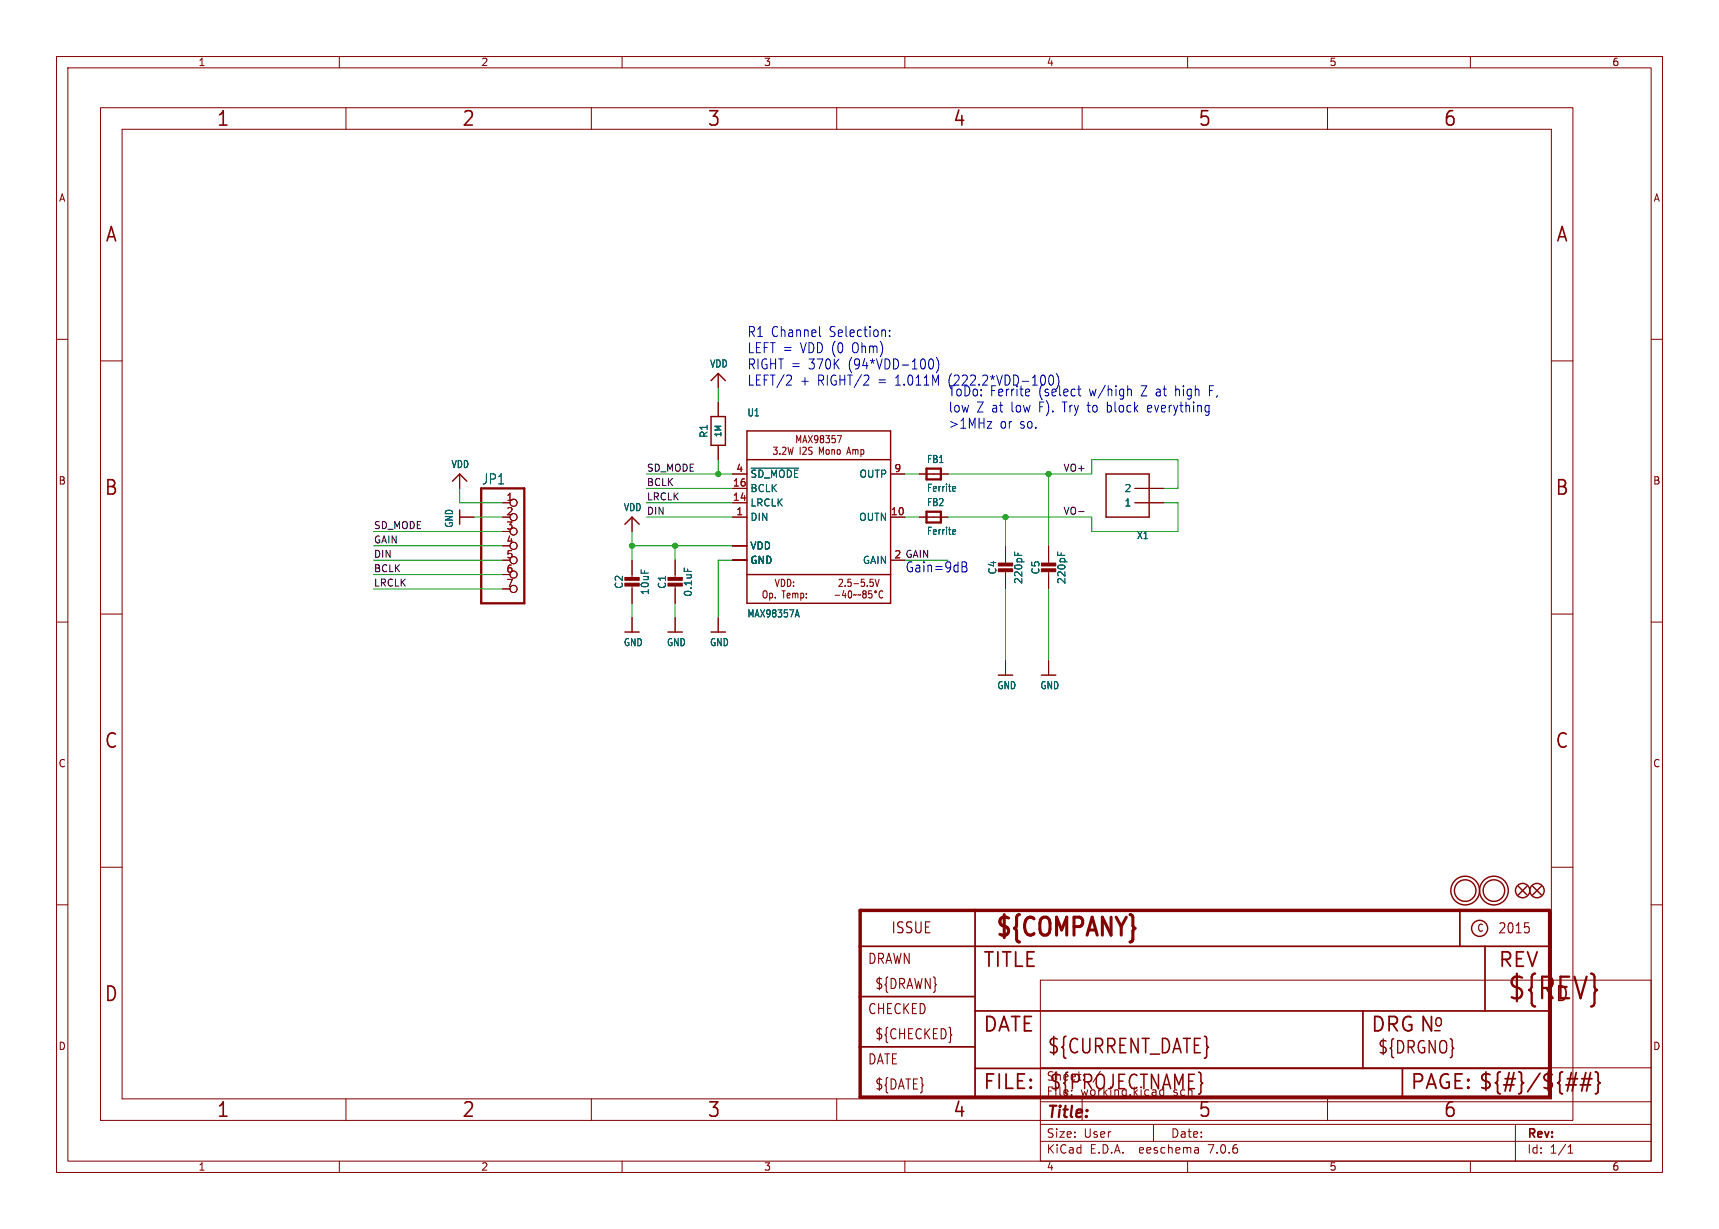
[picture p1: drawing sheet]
<svg xmlns="http://www.w3.org/2000/svg" width="304mm" height="217mm" viewBox="0 0 304 217" stroke-linecap="round" stroke-linejoin="round" font-family="sans-serif">
<g fill="none" stroke="#840000" stroke-width=".18">
<path d="M10 10h284v197.3h-284zM12 12h280v193.3h-280zM17.8 19h260.3v179.1h-260.3zM60 10v2M61.2 19v3.9M104.6 19v3.9M110 10v2M148 19v3.9M160 10v2M191.3 19v3.9M210 10v2M234.7 19v3.9"/>
<path d="M260 10v2M21.6 22.9h252.7v171.4h-252.7zM10 60h2M292 60h2M17.8 63.8h3.8M127 66v2.6M127 71.1v2.6M127 78.7v2.6M136.8 79.1h.6l-.3 .5 .3 .1v.5l-.2 .1-.4-.1M138.4 79.2l.4-.1 .2 .3-.7 .9h.7M139.3 79.1l.3 1.2 .2-.9 .2 .9 .3-1.2M140.9 78.3v-1.3l.3 .9 .4-.9v1.3"/>
<path d="M141.5 79.1v1.2M142 78.3l.3-1.3 .4 1.3M142 79.2l.4-.1 .2 .3-.7 .9h.7M142.1 77.9h.5M142.9 77l.7 1.3M143.6 79.1h-.4l-.2 .2 .1 .3 .4 .3v.3l-.1 .1h-.4M143.6 77l-.7 1.3M144.6 77.6l-.2 .2h-.3v-.7l.3-.1 .2 .3v.7l-.2 .2-.3 .1M145.2 77.6l-.2 .2 .1 .4 .1 .1 .4-.1M145.2 77.6l-.2-.3 .2-.3h.2l.3 .3-.3 .3M145.2 77.6h.2M145.4 77.6l.2 .1"/>
<path d="M146 77h.7l-.4 .5 .3 .1 .1 .2M147.1 79.5v.8M147.6 79.7v.6M147.7 77h-.6v.6l.4-.1 .2 .3M148.1 77h.7l-.5 1.3M150.8 79.5v.8M151.3 79.7v.6M151.7 79.7v.6M152.2 79.5v1.3M274.3 63.8h3.8M81.3 91.4h2.5M81.3 83.8v2.6"/>
<path d="M88.9 88.9h1.3M88.9 99.1h1.3M88.9 94h1.3M111.8 91.4v2.6M111.8 99.1v3.3M119.4 99.1v3.3M129.5 83.8h2.6M129.5 88.9h2.6M129.5 86.4h2.6M129.5 91.4h2.6M129.5 99.1h2.6M129.5 96.5h2.6"/>
<path d="M137.9 80.2v.1M144.9 80.3v-1.2l.3 .9 .4-.9v1.2M146.1 80.2l.2 .1 .3-.1M148.1 80.2l.1 .1 .3-.1M149.7 80.3l.4-1.2 .3 1.2M152.7 80.2l-.2 .1h-.3M157.5 83.8h2.5M157.5 91.4h2.5M162.6 83.8h5M162.6 91.4h5M177.8 96.5v3.3M185.4 96.5v3.3"/>
<path d="M200.7 88.9h5M200.7 86.4h5M10 110h2M17.8 108.6h3.8M88.9 101.6h1.3M88.9 104.1h1.3M111.8 103.4v3.3M111.8 109.2v2.6M119.4 103.4v3.3M119.4 109.2v2.6M127 109.2v2.6M135.1 104.5h.3l.2 .2v.6l-.2 .4-.4-.1-.1-.7z"/>
<path d="M136.1 105l.3-.1 .2 .2-.1 .6h-.4M136.1 104.9v1.3M137.1 102.4l.3 1.3 .4-1.3M137.1 105.6v.1M138.2 102.4a.67 .67 0 0 1 .6 .5 .67 .67 0 0 1-.2 .7l-.4 .1zM138.3 104.5h.6M138.6 104.5v1.2M139.2 105.3l.5-.1-.1-.2-.3-.1-.1 .2v.6h.4M139.2 102.4a.67 .67 0 0 1 .7 .5 .67 .67 0 0 1-.3 .7l-.4 .1zM140.3 102.9v.1M141.6 104.9v1.3M147.7 105.3h.8"/>
<path d="M148.4 102.5l.4-.1 .2 .4-.7 .9h.7M149.2 104.4l-.2 .9h.6M149.4 103.6v.1M149.5 104.9v.8M150.1 104.5h.1a.72 .72 0 0 1 0 1.2 .94 .94 0 0 1-.1-1.2zM150.5 102.4h-.5l-.1 .6 .2-.1 .3 .1 .1 .6-.2 .1-.4-.1M151 103.2h.8M151.4 105.1l-.5 .2M152.2 105.1l-.5 .2M152.8 105l-.2-.2 .2-.3h.3l.1 .2-.2 .3M152.8 105l-.2 .3v.2l.2 .2h.3l.1-.2v-.2l-.2-.3M152.8 105h.2"/>
<path d="M152.8 102.4h-.5v.6l.1-.1 .4 .1v.6l-.1 .1-.4-.1M153.4 103.6v.1M154.1 104.5h-.5v.6l.1-.1h.4v.6l-.1 .1-.4-.1M154.4 102.4h-.5l-.1 .6 .2-.1 .3 .1 .1 .6-.2 .1-.4-.1M154.7 102.4l.4 1.3 .4-1.3M156.1 104.6v-.1a.62 .62 0 0 0-.7 .5 .62 .62 0 0 0 .4 .7l.3-.1M177.8 100.8v3.3M177.8 116.8v2.6M185.4 100.8v3.3M185.4 116.8v2.6M274.3 108.6h3.8M292 110h2"/>
<path d="M10 160h2M17.8 153.4h3.8M274.3 153.4h3.8M292 160h2M184 173.3h108v32h-108zM61.2 194.3v3.8M104.6 194.3v3.8M148 194.3v3.8M184 198.8h108M184 194.8h108M184 188.8h108M191.3 194.3v3.8"/>
<path d="M204 198.8v3M234.7 194.3v3.8M268 198.8v6.5M60 205.3v2M110 205.3v2M160 205.3v2M184 201.8h108M210 205.3v2M211.8 203l.1 .9M211.9 203.8l-.1 .1M211.9 203.3h-.1M260 205.3v2"/>
<path d="M277.3 203.9h.8M277.3 202.8l.4-.4v1.5"/>
<circle cx="90.8" cy="96.5" r=".63"/>
<circle cx="90.8" cy="99.1" r=".63"/>
<circle cx="90.8" cy="88.9" r=".63"/>
<circle cx="90.8" cy="94" r=".63"/>
<circle cx="90.8" cy="91.4" r=".63"/>
<circle cx="90.8" cy="101.6" r=".63"/>
<circle cx="90.8" cy="104.1" r=".63"/>
<circle cx="154.8" cy="104.6" r=".17"/>
</g>
<g fill="none" stroke="#840000" stroke-width=".25">
<path d="M125.7 67.3l1.3-1.3 1.3 1.3M125.7 73.7h2.6v5h-2.6zM132.1 76.2h25.4v30.5h-25.4zM80 85.1l1.3-1.3 1.2 1.3M81.3 90.2v2.5M110.5 92.7l1.3-1.3 1.2 1.3M132.1 81.3h25.4M195.6 83.8h7.6v7.6h-7.6zM110.5 111.8h2.5M118.1 111.8h2.5M125.7 111.8h2.6M132.1 101.6h25.4"/>
<path d="M176.5 119.4h2.6M184.1 119.4h2.6M268.5 156.7l1.5 1.5M270 156.7l-1.5 1.5M271 156.7l1.5 1.5M272.5 156.7l-1.5 1.5"/>
<circle cx="259.1" cy="157.5" r="2.54"/>
<circle cx="259.1" cy="157.5" r="1.9"/>
<circle cx="264.2" cy="157.5" r="2.54"/>
<circle cx="264.2" cy="157.5" r="1.9"/>
<circle cx="269.2" cy="157.5" r="1.27"/>
<circle cx="271.8" cy="157.5" r="1.27"/>
<circle cx="261.6" cy="164.2" r="1.42"/>
</g>
<g fill="#840000" stroke="#840000" stroke-width=".18">
<path d="M184.1 100.6h2.6v.5h-2.6z"/>
<path d="M184.1 99.6h2.6v.5h-2.6z"/>
<path d="M176.5 100.6h2.6v.5h-2.6z"/>
<path d="M176.5 99.6h2.6v.5h-2.6z"/>
<path d="M110.5 103.1h2.5v.5h-2.5z"/>
<path d="M110.5 102.1h2.5v.5h-2.5z"/>
<path d="M118.1 103.1h2.5v.5h-2.5z"/>
<path d="M118.1 102.1h2.5v.5h-2.5z"/>
</g>
<path d="M132.8 82.8h8.4M168.6 86l.3 .1 .1 .2-.6 .2M168.6 93.7h.3l.1 .3-.6 .1M168.9 86.8l-.3 .1M168.9 94.4l-.3 .1M179.4 97.6v.6M180 97.8v.4M187 97.6v.6M187.6 97.8v.4M121 100.4v.6M140.7 108.7h.5M141 107.8l.3 1.3" fill="none" stroke="#006464" stroke-width=".18"/>
<path d="M85.1 86.4h7.6v20.3h-7.6zM163.8 82.9h2.6v1.9h-2.6zM163.8 90.5h2.6v1.9h-2.6z" fill="none" stroke="#840000" stroke-width=".41"/>
<path d="M152.1 161h121.9v33h-121.9z" fill="none" stroke="#840000" stroke-width=".61"/>
<path d="M152.1 176.2h20.3M152.1 167.3h121.9M172.4 161v33M172.4 178.8h101.6M241 178.8v10.1M258.1 161v6.3M262.6 167.3v11.5M152.1 185.1h20.3M172.4 188.9h101.6M248 188.9v5.1" fill="none" stroke="#840000" stroke-width=".3"/>
<path d="M276.9 191.8h1.8M277.1 190.8h1.9M278.7 189.7l-.7 3.2M279.4 191.8h1.9M279.7 190.8h1.8M280.4 189.7l-.7 3.2M281.3 189.7l-.8 3.2M282.1 189.5l.4 .2 .1 .2v1.2l.3 .4-.3 .3v1.2l-.1 .3-.4 .1" fill="none" stroke="#840000" stroke-width=".32"/>
<path d="M269.6 163.2h.7M270.3 163.9a.72 .72 0 0 1 0 .9v.1M168.2 182.9l.1 .1-.1 .1" fill="none" stroke="#840000" stroke-width=".19"/>
<path d="M190.7 90.5h1" fill="none" stroke="#0f0f0f" stroke-width=".18"/>
<g fill="none" stroke="#0000c2" stroke-width=".18">
<path d="M144.9 57.7v1.6l.2 .2M157.3 59.3v.2M157.3 58.4v.2M139.7 66.3l.3 .4-.1 .4-.9 1h1M164.4 63.5h.3a1.23 1.23 0 0 1 0 1.7h-.1a1.32 1.32 0 0 1-.2-1.7zM165.6 63.2a2.34 2.34 0 0 1 0 2.6M174.6 74.5h.8l-.8 1.2h.8M182 69.9l-.2 .1M185.5 67.8l-.1-.8 .2-.5 .2-.2 .3 .1 .1 .3v1.1M186.8 66.1l.4 .7v.8M190.6 68.8h.5M190.8 68.2v1.5v.2l.3 .1"/>
<path d="M199.5 68.9h.5l.1 1.1M203 71.8v1M203.7 72.1l-.8 .2M170.1 99.3h.5l.2 .2 .1 .4-.3 .3M170.1 100.2h.5M170.6 100.2a.49 .49 0 0 1 .4 .4 .49 .49 0 0 1-.3 .5h-.6"/>
</g>
<g fill="none" stroke="#009600" stroke-width=".18">
<path d="M127 68.6v2.5M66 99.1h22.9M66 94h22.9M66 96.5h22.9M81.3 86.4v2.5h7.6M83.8 91.4h5.1M111.8 94v5.1M111.8 96.5h17.7M114.3 83.8h15.2M114.3 88.9h15.2M114.3 86.4h15.2M114.3 91.4h15.2"/>
<path d="M119.4 96.5v2.6M127 81.3v2.5M129.5 99.1h-2.5v10.1M160 99.1h7.6M160 83.8h2.6M160 91.4h2.6M167.6 83.8h25.4v-2.5h15.3v5.1h-2.6M177.8 91.4v5.1M185.4 83.8v12.7M205.7 88.9h2.6v5.1h-15.3v-2.6h-25.4M66 104.1h22.9M66 101.6h22.9"/>
<path d="M111.8 106.7v2.5M119.4 106.7v2.5M177.8 104.1v12.7M185.4 104.1v12.7"/>
</g>
<g fill="#009600" stroke="#009600" stroke-width=".18">
<circle cx="185.4" cy="83.8" r=".46"/>
<circle cx="111.8" cy="96.5" r=".46"/>
<circle cx="119.4" cy="96.5" r=".46"/>
<circle cx="127" cy="83.8" r=".46"/>
<circle cx="177.8" cy="91.4" r=".46"/>
</g>
<text font-size="5.3" fill="#840000" x="266.4" y="177.3">${REV}</text>
<text font-size="4.4" fill="#840000" x="175.7" y="166.3">${COMPANY}</text>
<g font-size="3.5" fill="#840000">
<text x="38.2" y="22.7">1</text>
<text x="81.6" y="22.7">2</text>
<text x="125" y="22.7">3</text>
<text x="168.4" y="22.7">4</text>
<text x="211.8" y="22.7">5</text>
<text x="255.1" y="22.7">6</text>
<text x="18.5" y="43.1">A</text>
<text x="275" y="43.1">A</text>
<text x="18.3" y="87.9">B</text>
<text x="274.9" y="87.9">B</text>
<text x="18.3" y="132.7">C</text>
<text x="274.9" y="132.7">C</text>
<text x="173.7" y="171.4">TITLE</text>
<text x="264.8" y="171.4">REV</text>
<text x="18.3" y="177.4">D</text>
<text x="274.9" y="177.4">D</text>
<text x="173.7" y="182.9">DATE</text>
<text x="242.3" y="182.9">DRG N</text>
<text x="185.1" y="186.7">${CURRENT_DATE}</text>
<text x="38.2" y="197.9">1</text>
<text x="81.6" y="197.9">2</text>
<text x="125" y="197.9">3</text>
<text x="168.4" y="197.9">4</text>
<text x="173.7" y="193">FILE:</text>
<text x="185.4" y="193">${PROJECTNAME}</text>
<text x="211.8" y="197.9">5</text>
<text x="249.3" y="193">PAGE: ${#}/${##}</text>
<text x="255.1" y="197.9">6</text>
</g>
<g font-size="3" fill="#840000">
<text x="253.4" y="181.9">o</text>
<text x="243.5" y="186.6">${DRGNO}</text>
</g>
<text font-size="2.8" fill="#840000" x="185" y="198.2">Title:</text>
<text font-size="2.7" fill="#840000" x="157.5" y="165.3">ISSUE</text>
<g font-size="2.5" fill="#0000c2">
<text x="132.1" y="59.7">R1 Channel</text>
<text x="146.7" y="59.7">Selection:</text>
<text x="132.1" y="62.6">LEFT =</text>
<text x="132.1" y="65.5">RIGHT =</text>
<text x="141.6" y="62.6">VDD (0</text>
<text x="143" y="65.5">370K</text>
<text x="150.2" y="65.5">(94*VDD-100)</text>
<text x="151" y="62.6">Ohm)</text>
<text x="132.1" y="68.3">LEFT/2</text>
<text x="141.4" y="68.3">+</text>
<text x="144.6" y="68.3">RIGHT/2</text>
<text x="155.4" y="68.3">=</text>
<text x="158.6" y="68.3">1.011M</text>
<text x="167.6" y="70.2">ToDo: Ferrite</text>
<text x="168.1" y="68.3">(222.2*VDD-100)</text>
<text x="183.7" y="70.2">(select</text>
<text x="192.8" y="70.2">w/high</text>
<text x="202.1" y="70.2">Z at</text>
<text x="208.4" y="70.2">high</text>
<text x="214.5" y="70.2">F,</text>
<text x="167.6" y="73.1">low</text>
<text x="167.6" y="76">&gt;1MHz</text>
<text x="172.7" y="73.1">Z at</text>
<text x="176.8" y="76">or</text>
<text x="179" y="73.1">low</text>
<text x="180.4" y="76">so.</text>
<text x="184" y="73.1">F).</text>
<text x="188.3" y="73.1">Try to</text>
<text x="196.4" y="73.1">block</text>
<text x="203.8" y="73.1">everything</text>
<text x="160" y="101.4">Gain=9dB</text>
</g>
<text font-size="2.5" fill="#006464" x="85.1" y="85.9">JP1</text>
<g font-size="2.5" fill="#840000">
<text x="264.8" y="165.3">2015</text>
<text x="153.4" y="170.7">DRAWN</text>
<text x="153.4" y="179.6">CHECKED</text>
<text x="154.6" y="175.2">${DRAWN}</text>
<text x="154.6" y="184">${CHECKED}</text>
<text x="153.4" y="188.5">DATE</text>
<text x="154.6" y="192.9">${DATE}</text>
</g>
<g font-size="2.1" fill="#840000">
<text x="185" y="191.3">Sheet:</text>
<text x="193.2" y="191.3">/</text>
<text x="185" y="194">File:</text>
<text x="191" y="194">working.kicad_sch</text>
<text x="185" y="201.4">Size:</text>
<text x="191.6" y="201.4">User</text>
<text x="207" y="201.4">Date:</text>
<text x="270" y="201.6">Rev:</text>
<text x="185" y="204.2">KiCad</text>
<text x="192.7" y="204.2">E.D.A.</text>
<text x="201.6" y="204.2">eeschema</text>
<text x="213.9" y="204.2">7.0.6</text>
<text x="270" y="204.2">Id:</text>
<text x="274" y="204.2">1/1</text>
</g>
<g font-size="1.8" fill="#840000">
<text x="35" y="11.9">1</text>
<text x="85" y="11.9">2</text>
<text x="135" y="11.9">3</text>
<text x="185" y="11.9">4</text>
<text x="235" y="11.9">5</text>
<text x="285" y="11.9">6</text>
<text x="10.3" y="35.9">A</text>
<text x="292.3" y="35.9">A</text>
<text x="146" y="79.6">I2S</text>
<text x="149.6" y="79.6">Mono</text>
<text x="10.3" y="85.9">B</text>
<text x="292.2" y="85.9">B</text>
<text x="158" y="98.8">2 GAIN</text>
<text x="140.5" y="105">Temp:</text>
<text x="10.3" y="135.9">C</text>
<text x="292.2" y="135.9">C</text>
<text x="261.1" y="165">C</text>
<text x="10.3" y="185.9">D</text>
<text x="292.2" y="185.9">D</text>
<text x="35" y="207.2">1</text>
<text x="85" y="207.2">2</text>
<text x="135" y="207.2">3</text>
<text x="185" y="207.2">4</text>
<text x="235" y="207.2">5</text>
<text x="285" y="207.2">6</text>
</g>
<g font-size="1.8" fill="#006464">
<text x="125.4" y="65.2">VDD</text>
<text x="125.3" y="77.5" transform="rotate(-90 125.3 77.5)">R1</text>
<text x="132.1" y="73.8">U1</text>
<text x="79.7" y="83">VDD</text>
<text x="163.8" y="82.1">FB1</text>
<text x="132.6" y="89.8">LRCLK</text>
<text x="132.6" y="87.2">BCLK</text>
<text x="132.6" y="84.7">~{SD_MODE}</text>
<text x="151.9" y="84.7">OUTP</text>
<text x="163.8" y="87.2">Ferrite</text>
<text x="163.8" y="89.7">FB2</text>
<text x="198.7" y="89.8">1</text>
<text x="198.7" y="87.2">2</text>
<text x="80.3" y="93.4" transform="rotate(-90 80.3 93.4)">GND</text>
<text x="110.2" y="90.6">VDD</text>
<text x="132.6" y="92.3">DIN</text>
<text x="151.8" y="92.3">OUTN</text>
<text x="163.8" y="94.8">Ferrite</text>
<text x="200.9" y="95.5">X1</text>
<text x="132.6" y="99.9">GND</text>
<text x="132.6" y="97.4">VDD</text>
<text x="152.5" y="99.9">GAIN</text>
<text x="176.4" y="101.7" transform="rotate(-90 176.4 101.7)">C4</text>
<text x="184" y="101.7" transform="rotate(-90 184 101.7)">C5</text>
<text x="110.3" y="104.2" transform="rotate(-90 110.3 104.2)">C2</text>
<text x="114.9" y="105.3" transform="rotate(-90 114.9 105.3)">10uF</text>
<text x="118" y="104.2" transform="rotate(-90 118 104.2)">C1</text>
<text x="122.5" y="105.6" transform="rotate(-90 122.5 105.6)">0.1uF</text>
<text x="181" y="103.4" transform="rotate(-90 181 103.4)">220pF</text>
<text x="188.6" y="103.4" transform="rotate(-90 188.6 103.4)">220pF</text>
<text x="132.1" y="109.4">MAX98357A</text>
<text x="110.2" y="114.5">GND</text>
<text x="117.8" y="114.5">GND</text>
<text x="125.4" y="114.5">GND</text>
<text x="176.2" y="122.1">GND</text>
<text x="183.9" y="122.1">GND</text>
</g>
<g font-size="1.8" fill="#a90000">
<text x="130.1" y="83.6">4</text>
<text x="158" y="83.6">9</text>
<text x="89.5" y="88.6">1</text>
<text x="129.5" y="88.6">14</text>
<text x="129.5" y="86.1">16</text>
<text x="89.5" y="91.2">2</text>
<text x="89.5" y="93.7">3</text>
<text x="130.1" y="91.2">1</text>
<text x="157.4" y="91.2">10</text>
<text x="89.5" y="96.3">4</text>
<text x="89.5" y="98.8">5</text>
<text x="89.5" y="101.3">6</text>
<text x="158" y="98.8">2</text>
<text x="89.5" y="103.9">7</text>
</g>
<g font-size="1.7" fill="#0f0f0f">
<text x="114.3" y="83.5">SD_MODE</text>
<text x="188" y="83.5">VO+</text>
<text x="114.3" y="86">BCLK</text>
<text x="114.3" y="88.6">LRCLK</text>
<text x="66" y="93.6">SD_MODE</text>
<text x="114.3" y="91.1">DIN</text>
<text x="188" y="91.1">VO-</text>
<text x="66" y="96.2">GAIN</text>
<text x="66" y="98.7">DIN</text>
<text x="66" y="101.3">BCLK</text>
<text x="66" y="103.8">LRCLK</text>
</g>
<text font-size="1.4" fill="#006464" x="127.8" y="77.5" transform="rotate(-90 127.8 77.5)">1M</text>
</svg>
